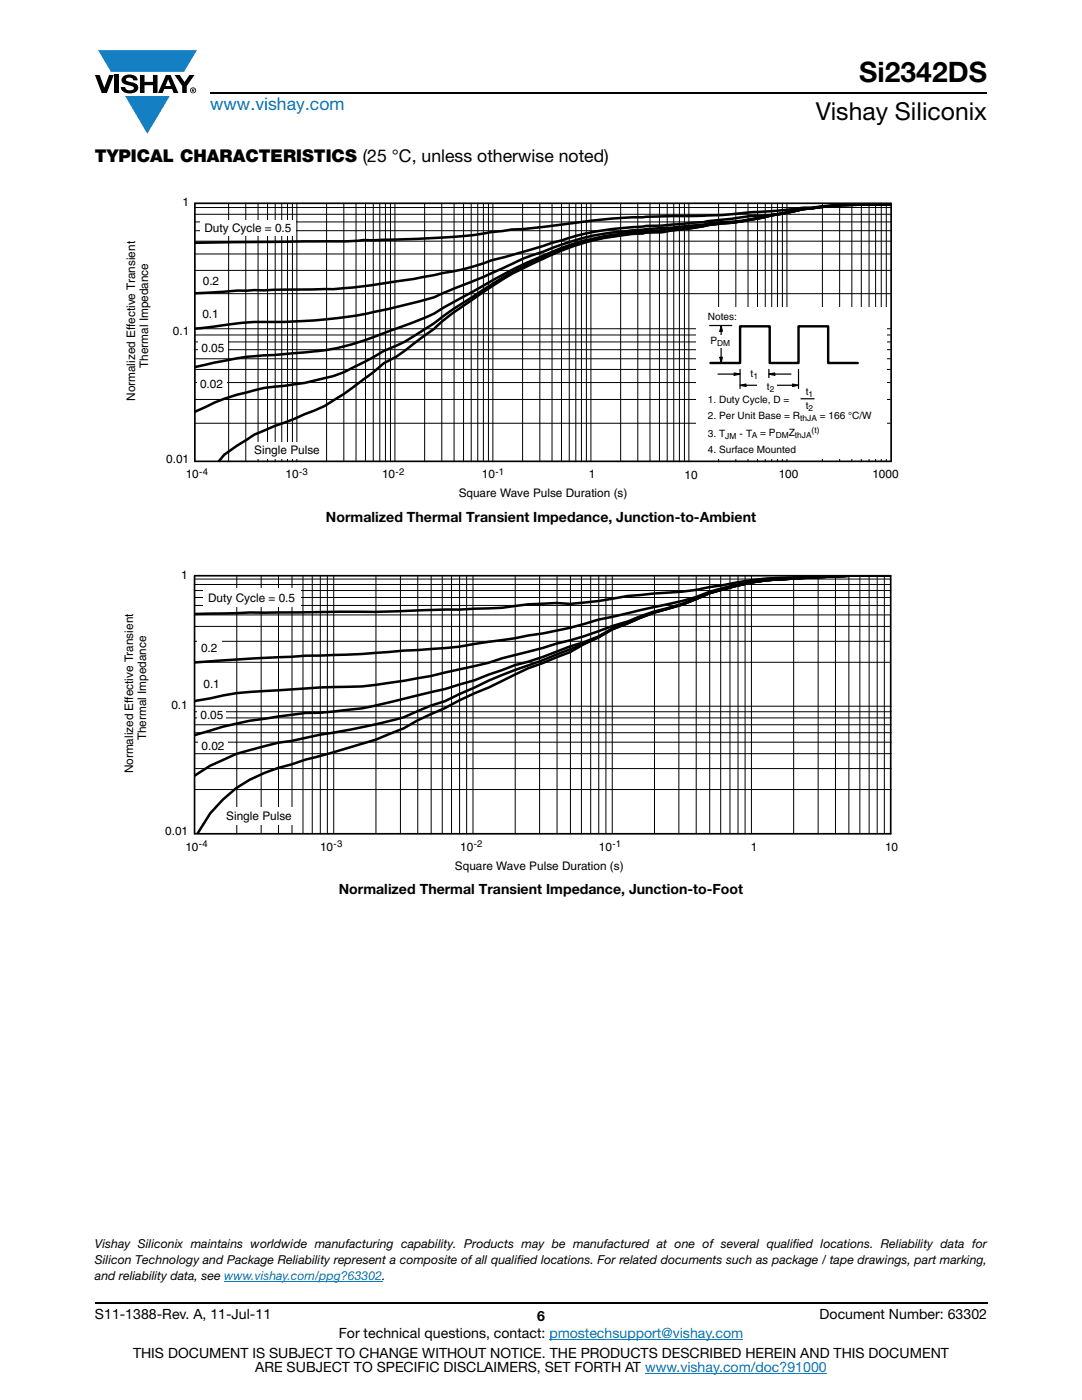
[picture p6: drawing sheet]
<svg xmlns="http://www.w3.org/2000/svg" width="216mm" height="279mm" viewBox="0 0 216 279" stroke-linecap="round" stroke-linejoin="round" font-family="sans-serif">
<g fill="#147fc3">
<path d="M19.6 10h19.7l-2.6 4.3h-1.1h-13.5z"/>
<path d="M25 19.2h8.9l-4.5 7.5z"/>
</g>
<g fill="#000">
<path d="M18.9 15h1l.9 2.5 1-2.5h.9l-1.4 3.6h-1zM22.9 15h.9v3.6h-.9zM24.6 15.3a2.1 2.1 0 0 1 2.8 .3l.1 .4h-.9a.79 .79 0 0 0-.7-.5 .79 .79 0 0 0-.8 .4l.3 .3 1 .2a1.08 1.08 0 0 1 1.2 1 1.08 1.08 0 0 1-1.1 1.2 1.73 1.73 0 0 1-2.4-1.2h.9a.96 .96 0 0 0 .8 .6 .96 .96 0 0 0 .9-.4 1.31 1.31 0 0 0-1.2-.6 1.03 1.03 0 0 1-1.1-.6 1.03 1.03 0 0 1 .2-1.1zM27.9 15h.9v1.3h1.7v-1.3h.9v3.6h-.9v-1.6h-1.7v1.6h-.9zM34.8 15h1.1l.9 1.4 1-1.4h1l-1.5 2.2v1.4h-.9v-1.4z"/>
<path d="M33.6 15.9l.5 1.3h-1.1zM33.1 15l-1.6 3.6h1l.3-.8h1.5l.3 .8h1l-1.6-3.6z"/>
<path d="M38.4 17.8h.2v.2h-.2zM38.3 17.7v.7h.1v-.3l.4 .3-.2-.3 .2-.2-.1-.2z"/>
<path d="M38.1 18a.46 .46 0 0 1 .9 0 .46 .46 0 0 1-.9 0zM37.9 18a.6 .6 0 0 0 1.2 0 .6 .6 0 0 0-1.2 0z"/>
</g>
<path d="M42 18.6h155M18.9 260h178.1" fill="none" stroke="#000" stroke-width=".36"/>
<path d="M44.7 255.7h31.6M109.6 267.3h38.7M128.7 274h36.3" fill="none" stroke="#007ec4" stroke-width=".2"/>
<path d="M25 39.2h154.3v60.6h-154.3z" fill="#fff"/>
<path d="M177.8 40.7a164 164 0 0 0-20.6 1.1l-6.2 .5a171.3 171.3 0 0 1-18.9 .9 135.9 135.9 0 0 0-14.5 .9l-9.2 1.2-6.3 .5a168.6 168.6 0 0 1-25.5 2l-4.1 .1-3.8 .3-29.9 .3M177.8 40.7l-6.6 .1a72.8 72.8 0 0 0-15.2 1.8l-4 .5h-2l-9.7 1.2-12 .9a56.6 56.6 0 0 0-16.1 2.7l-8.9 2.7-5.1 1.3a44 44 0 0 1-9.7 2.6 190.1 190.1 0 0 1-22 3.2l-3.7 .1a342.4 342.4 0 0 0-24 .7M177.8 40.7l-1.9 .1a97.5 97.5 0 0 0-23.9 2.6 42.2 42.2 0 0 1-8 1l-9.9 1a102.8 102.8 0 0 0-17.8 2.1l-4.1 1.3-3.8 1.4a39.7 39.7 0 0 0-8.1 3.3l-4.2 1.9-6.4 2.5a38.8 38.8 0 0 1-9.7 3.2 95.9 95.9 0 0 1-23.3 3.2l-7.4 .1-10.5 1.2M177.8 40.7l-6 .1a71.8 71.8 0 0 0-15.8 1.9l-10 1.7-2 .2-6.4 .9-9.3 .8a54.1 54.1 0 0 0-22 5.6l-5 2.4-12.8 7.1a37.1 37.1 0 0 1-8.4 3.8l-2.3 .8a51.9 51.9 0 0 1-19.2 4.5l-4 .4a68.1 68.1 0 0 0-15.8 2.4M177.8 40.7l-1.9 .1a102.5 102.5 0 0 0-15.7 .9l-8.2 1.8-6 1a41.8 41.8 0 0 0-7.9 1l-9.8 1a49.4 49.4 0 0 0-20.5 5.1 70.4 70.4 0 0 0-13.4 7.6 62.1 62.1 0 0 0-7.8 5.3l-2.1 1.4a31.4 31.4 0 0 1-7.9 4.1l-2.1 1.3-3.9 2a23.3 23.3 0 0 1-7.9 2.7l-1.9 .4-4.1 .6a47.5 47.5 0 0 0-13.9 3.3l-4 1.9M177.8 40.7l-1.9 .1a102.5 102.5 0 0 0-15.7 .9l-8.2 1.8-6 1a47.1 47.1 0 0 0-7.9 1l-4 .5-2 .4a60.5 60.5 0 0 0-17.9 2.8 95.8 95.8 0 0 0-13.9 6.5l-5.7 3.9a52.8 52.8 0 0 0-8 6l-2.1 1.5a39.8 39.8 0 0 1-7.9 5.4l-2.1 1.8-2 1.4a58.7 58.7 0 0 1-7.7 5.3l-6.2 2.6-4 1.5-3.9 1.6-5.9 4-1.2 1.4" fill="none" stroke="#000" stroke-width=".5"/>
<g fill="none" stroke="#000" stroke-width=".2">
<path d="M39 44.3h138.9M39 42.8h138.9M39 46h138.9M39 58.6h138.9M39 54h138.9M39 50.7h138.9M39 48.1h138.9M39 41.4h138.9M45.6 40.7v51.4M49 40.7v51.4M51.5 40.7v51.4M53.4 40.7v51.4"/>
<path d="M54.9 40.7v51.5M56.2 40.7v51.4M57.4 40.7v51.4M58.3 40.7v51.4M59.2 40.7v51.5M65.2 40.7v51.5M68.6 40.7v51.5M71 40.7v51.5M72.9 40.7v51.5M74.5 40.7v51.5M75.8 40.7v51.5M76.9 40.7v51.5"/>
<path d="M77.9 40.7v51.5M78.8 40.7v51.5M84.7 40.7v51.5M88.2 40.7v51.5M90.6 40.7v51.5M92.5 40.7v51.5M94 40.7v51.5M95.3 40.7v51.5M96.5 40.7v51.5M97.5 40.7v51.5M98.3 40.7v51.5M104.3 40.7v51.5"/>
<path d="M107.7 40.7v51.5M110.2 40.7v51.5M112 40.7v51.5M113.6 40.7v51.5M114.9 40.7v51.5M116 40.7v51.5M117 40.7v51.5M117.9 40.7v51.5M123.8 40.7v51.5M127.3 40.7v51.5M129.7 40.7v51.5M131.6 40.7v51.5"/>
<path d="M133.1 40.7v51.5M134.4 40.7v51.5M135.6 40.7v51.5M136.6 40.7v51.5M137.5 40.7v51.5M143.4 40.7v51.5M146.8 40.7v51.5M149.3 40.7v51.5M151.2 40.7v51.5M152.7 40.7v51.5M154 40.7v51.5M155.1 40.7v51.5"/>
<path d="M156.1 40.7v51.5M157 40.7v51.5M164.1 40.6v51.5M167.5 40.6v51.5M170 40.6v51.5M171.9 40.6v51.5M173.4 40.6v51.5M174.7 40.6v51.5M175.8 40.6v51.5M176.8 40.6v51.5M39 65.6h138.7M39 79.7h138.7"/>
<path d="M39 76.3h138.7M39 73.7h138.7M39 71.6h138.7M39 69.8h138.7M39 68.2h138.7M39 66.9h138.7M39 84.5h138.7"/>
</g>
<path d="M139 61.3h38.1v30.2h-38.1z" fill="#fff"/>
<path d="M141.6 65h4.4M143.3 74.7h3.5M146.5 74.4l1.2 .3-1.2 .2zM147.7 73.7v3.8M147.7 76.9l1.1-.3v.5zM148.5 76.9h3.6M153.4 73.7v1.9M153.4 74.7l1.2-.3v.5zM154.2 74.7h3.6M154.9 76.9h3.6M158.2 76.6l1.1 .3-1.1 .2zM159.3 73.7v3.8" fill="none" stroke="#000" stroke-width=".24"/>
<path d="M146.5 74.4l1.2 .3-1.2 .2zM147.7 76.9l1.1-.3v.5zM153.4 74.7l1.2-.3v.5zM158.2 76.6l1.1 .3-1.1 .2z" fill="#000"/>
<g fill="#fff">
<path d="M148.2 73.1h3.9v2.4h-3.9z"/>
<path d="M151 75.6h3.9v2.4h-3.9z"/>
</g>
<path d="M143.7 71.3h.4l-.2 1.1zM143.9 65l.2 1.1h-.4z" fill="#000"/>
<path d="M143.7 71.3h.4l-.2 1.1zM143.9 65.8v5.8M143.9 65l.2 1.1h-.4z" fill="none" stroke="#000" stroke-width=".24"/>
<path d="M140.6 67h6.2v2.5h-6.2z" fill="#fff"/>
<path d="M141.8 72.4h5.9v-7.3h5.9v7.3h5.7v-7.3h5.9v7.3h6" fill="none" stroke="#000" stroke-width=".48"/>
<path d="M159.8 79.6h2.7" fill="none" stroke="#000" stroke-width=".24"/>
<g fill="#fff">
<path d="M40 43.9h18.9v3.2h-18.9z"/>
<path d="M50.1 88.3h14.6v3.3h-14.6z"/>
<path d="M39.3 75h5.9v3.1h-5.9z"/>
<path d="M39.5 67.8h5.8v2.9h-5.8z"/>
</g>
<path d="M38.9 40.6v51.5M38.9 40.6h138.9M177.8 40.6v51.5M38.9 92.1h138.9" fill="none" stroke="#000" stroke-width=".34"/>
<path d="M24.6 113.5h154.6v60.6h-154.6z" fill="#fff"/>
<path d="M173.6 114.8l-15.4 .4a65.5 65.5 0 0 0-13.9 1.6l-2.8 .4a55.4 55.4 0 0 1-11 1.2 71.7 71.7 0 0 0-11.1 1.6l-5.7 .5-2.6-.2a63.8 63.8 0 0 0-10.9 1l-11.3 .4a701.8 701.8 0 0 1-30.8 .5h-8.2l-11.1 .3M176 114.8h1.7M177.7 114.8a292.7 292.7 0 0 0-26.9 1.2 52.8 52.8 0 0 0-12 3.2l-2.7 .7-16.7 3.8a72.4 72.4 0 0 1-14 3.1l-2.7 .6-8 1.1a90.5 90.5 0 0 1-14.1 1.3l-8.4 .7a631.3 631.3 0 0 0-33.4 1.7M177.7 114.8a266.1 266.1 0 0 0-26.9 1.3l-2.4 .5a66.2 66.2 0 0 0-12.3 3.9l-5.6 1.5-5.2 2-3.2 1a68.2 68.2 0 0 1-11 3.4l-2.7 .9-8.2 2.1a96.2 96.2 0 0 1-11.4 2.8l-2.8 .7-5.4 1a76.8 76.8 0 0 1-14 1.2l-11.1 .7a66.3 66.3 0 0 0-13.6 1.6l-3.1 .5M177.7 114.8a266.2 266.2 0 0 0-26.9 1.3l-2.4 .5a58.6 58.6 0 0 0-12.3 4 52.2 52.2 0 0 0-10.8 3.7l-3.2 1.2-2.7 1.5-2.9 1.2-2.8 .8-5.3 2.1-5.7 1.7a120.9 120.9 0 0 1-19 5.9l-3.8 .9a70.9 70.9 0 0 1-18.9 2.7l-8.2 1.1a73.6 73.6 0 0 0-14 3.3M177.7 114.8a267.5 267.5 0 0 0-26.9 1.3l-2.4 .5a58.6 58.6 0 0 0-12.3 4l-5.6 1.7-8.4 3.3a59.1 59.1 0 0 1-11 5l-5.7 2.2a78 78 0 0 0-10.7 4.4l-5.9 2.7-2.8 .9-2.7 1.1a29.5 29.5 0 0 1-7.4 2.4l-5.8 1.3-6.2 1-5.7 1.3-2.7 .3-8.4 2.2-5.2 2.4-3.1 2M177.7 114.8a267.5 267.5 0 0 0-26.9 1.3l-2.4 .5a58.6 58.6 0 0 0-12.3 4l-5.6 1.7-8.4 3.3-2.7 1.6-2.9 1.3-2.8 1.7-8.3 3.2-7.9 3.8-2.8 1.1-5.9 3-5.5 2.5-2.7 1.5-5.7 2.3-9.2 2.8-4.7 1.2-2.8 .9a26.8 26.8 0 0 0-18.8 13.8" fill="none" stroke="#000" stroke-width=".5"/>
<g fill="none" stroke="#000" stroke-width=".2">
<path d="M38.8 119.2h138.9M38.8 117.9h138.9M38.8 116.6h138.9M38.8 115.6h138.9M47.2 114.9v51.5M52.1 114.9v51.5M55.6 114.9v51.5M58.3 114.9v51.5M60.5 114.9v51.5M62.3 114.9v51.5M63.9 114.9v51.5M65.3 114.9v51.5"/>
<path d="M66.6 114.9v51.5M75 114.9v51.5M79.9 114.9v51.5M83.4 114.9v51.5M86 114.9v51.5M88.2 114.9v51.5M90.1 114.9v51.5M91.7 114.9v51.5M93.1 114.9v51.5M94.4 114.9v51.5M102.8 114.9v51.5M107.7 114.9v51.5"/>
<path d="M111.1 114.9v51.5M113.8 114.9v51.5M116 114.9v51.5M117.9 114.9v51.5M119.5 114.9v51.5M120.9 114.9v51.5M122.2 114.9v51.5M130.6 114.9v51.5M135.5 114.9v51.5M138.9 114.9v51.5M141.6 114.9v51.5M143.8 114.9v51.5"/>
<path d="M145.7 114.9v51.5M147.3 114.9v51.5M148.7 114.9v51.5M149.9 114.9v51.5M158.4 114.9v51.5M163.3 114.9v51.5M166.7 114.9v51.5M169.4 114.9v51.5M171.6 114.9v51.5M173.4 114.9v51.5M175 114.9v51.5M176.5 114.9v51.5"/>
<path d="M38.8 120.8h138.9M38.8 132.2h138.9M38.8 128h138.9M38.8 125h138.9M38.8 122.7h138.9M38.9 140.9h138.9M38.9 157.6h138.9M38.9 153.4h138.9M38.9 150.4h138.9M38.9 148.1h138.9M38.9 146.2h138.9M38.9 144.6h138.9"/>
<path d="M38.9 143.3h138.9M38.9 142h138.9"/>
</g>
<g fill="#fff">
<path d="M39.4 127.4h4.9v3.2h-4.9z"/>
<path d="M40.6 117.4h19.3v3.7h-19.3z"/>
<path d="M39.5 141.1h5.6v3.1h-5.6z"/>
<path d="M44.7 161.1h14.5v3.5h-14.5z"/>
<path d="M39.5 147.4h6v2.8h-6z"/>
</g>
<path d="M38.8 114.9v51.5M38.8 114.9h138.9M177.7 114.9v51.5h-138.9" fill="none" stroke="#000" stroke-width=".34"/>
<text font-size="5.6" x="171.4" y="16.4">Si2342DS</text>
<text font-size="4.9" x="162.8" y="24">Vishay Siliconix</text>
<text font-size="3.5" fill="#007ec4" x="42" y="21.9">www.vishay.com</text>
<text font-size="3.5" x="18.9" y="32.3">TYPICAL CHARACTERISTICS (25 °C, unless otherwise noted)</text>
<g font-size="2.8">
<text x="65" y="104.1">Normalized Thermal Transient Impedance, Junction-to-Ambient</text>
<text x="67.6" y="178.5">Normalized Thermal Transient Impedance, Junction-to-Foot</text>
<text x="18.9" y="263.3">S11-1388-Rev. A, 11-Jul-11</text>
<text x="107.2" y="263.6">6</text>
<text x="163.6" y="263.3">Document Number: 63302</text>
<text x="67.6" y="267.1">For technical questions, contact: pmostechsupport@vishay.com</text>
<text x="26.5" y="271">THIS DOCUMENT IS SUBJECT TO CHANGE WITHOUT NOTICE. THE PRODUCTS DESCRIBED HEREIN AND THIS DOCUMENT</text>
<text x="50.9" y="273.8">ARE SUBJECT TO SPECIFIC DISCLAIMERS, SET FORTH AT www.vishay.com/doc?91000</text>
</g>
<g font-size="2.5">
<text x="18.9" y="249.1">Vishay Siliconix maintains worldwide manufacturing capability. Products may be manufactured at one of several qualified locations. Reliability data for</text>
<text x="18.9" y="252.3">Silicon Technology and Package Reliability represent a composite of all qualified locations. For related documents such as package / tape drawings, part marking,</text>
<text x="18.9" y="255.5">and reliability data, see www.vishay.com/ppg?63302.</text>
</g>
<g font-size="2.4">
<text x="36.4" y="41.2">1</text>
<text x="40.8" y="46.3">Duty Cycle = 0.5</text>
<text x="40.5" y="56.9">0.2</text>
<text x="40.4" y="63.5">0.1</text>
<text x="34.5" y="66.8">0.1</text>
<text x="40.2" y="70.2">0.05</text>
<text x="29.6" y="73.4" transform="rotate(-90 29.6 73.4)">Thermal Impedance</text>
<text x="39.9" y="77.4">0.02</text>
<text x="27" y="80" transform="rotate(-90 27 80)">Normalized Effective Transient</text>
<text x="33.2" y="92.4">0.01</text>
<text x="37.1" y="95.4">10</text>
<text x="50.7" y="90.7">Single Pulse</text>
<text x="57" y="95.4">10</text>
<text x="76.2" y="95.4">10</text>
<text x="96.2" y="95.4">10</text>
<text x="117.5" y="95.4">1</text>
<text x="136.6" y="95.6">10</text>
<text x="155.4" y="95.4">100</text>
<text x="174.1" y="95.4">1000</text>
<text x="91.5" y="99.2">Square Wave Pulse Duration (s)</text>
<text x="36.1" y="115.6">1</text>
<text x="41.5" y="120.1">Duty Cycle = 0.5</text>
<text x="40.1" y="130.2">0.2</text>
<text x="40.6" y="137.4">0.1</text>
<text x="34.2" y="141.5">0.1</text>
<text x="40" y="143.5">0.05</text>
<text x="29.2" y="147.8" transform="rotate(-90 29.2 147.8)">Thermal Impedance</text>
<text x="40.2" y="149.8">0.02</text>
<text x="26.6" y="154.4" transform="rotate(-90 26.6 154.4)">Normalized Effective Transient</text>
<text x="33" y="166.7">0.01</text>
<text x="45.2" y="163.7">Single Pulse</text>
<text x="37" y="169.7">10</text>
<text x="63.9" y="169.7">10</text>
<text x="90.8" y="173.6">Square Wave Pulse Duration (s)</text>
<text x="91.8" y="169.7">10</text>
<text x="119.5" y="169.7">10</text>
<text x="149.8" y="169.7">1</text>
<text x="176.6" y="169.7">10</text>
</g>
<g font-size="2">
<text x="141.2" y="63.8">Notes:</text>
<text x="141.8" y="68.7">P</text>
<text x="149.8" y="75.2">t</text>
<text x="153" y="77.8">t</text>
<text x="141.2" y="80.5">1. Duty Cycle, D =</text>
<text x="141.2" y="83.6">2. Per Unit Base = R</text>
<text x="160.8" y="78.9">t</text>
<text x="160.8" y="81.6">t</text>
<text x="163.6" y="83.6">= 166 °C/W</text>
<text x="141.2" y="87.1">3. T</text>
<text x="147.6" y="87.1">- T</text>
<text x="151.7" y="87.1">= P</text>
<text x="157.4" y="87.1">Z</text>
<text x="141.2" y="90.3">4. Surface Mounted</text>
</g>
<g font-size="1.9">
<text x="39.7" y="94.7">-4</text>
<text x="59.7" y="94.7">-3</text>
<text x="78.9" y="94.7">-2</text>
<text x="98.9" y="94.7">-1</text>
<text x="39.7" y="169">-4</text>
<text x="66.5" y="169">-3</text>
<text x="94.5" y="169">-2</text>
<text x="122.2" y="169">-1</text>
</g>
<g font-size="1.7">
<text x="143.1" y="69.1">DM</text>
<text x="150.3" y="75.7">1</text>
<text x="153.6" y="78.2">2</text>
<text x="161.3" y="79.3">1</text>
<text x="161.3" y="82">2</text>
<text x="144.7" y="87.6">JM</text>
<text x="150" y="87.5">A</text>
<text x="154.8" y="87.5">DM</text>
<text x="158.6" y="87.5">thJA</text>
<text x="159.7" y="84">thJA</text>
<text x="161.9" y="86.5">(t)</text>
</g>
</svg>
